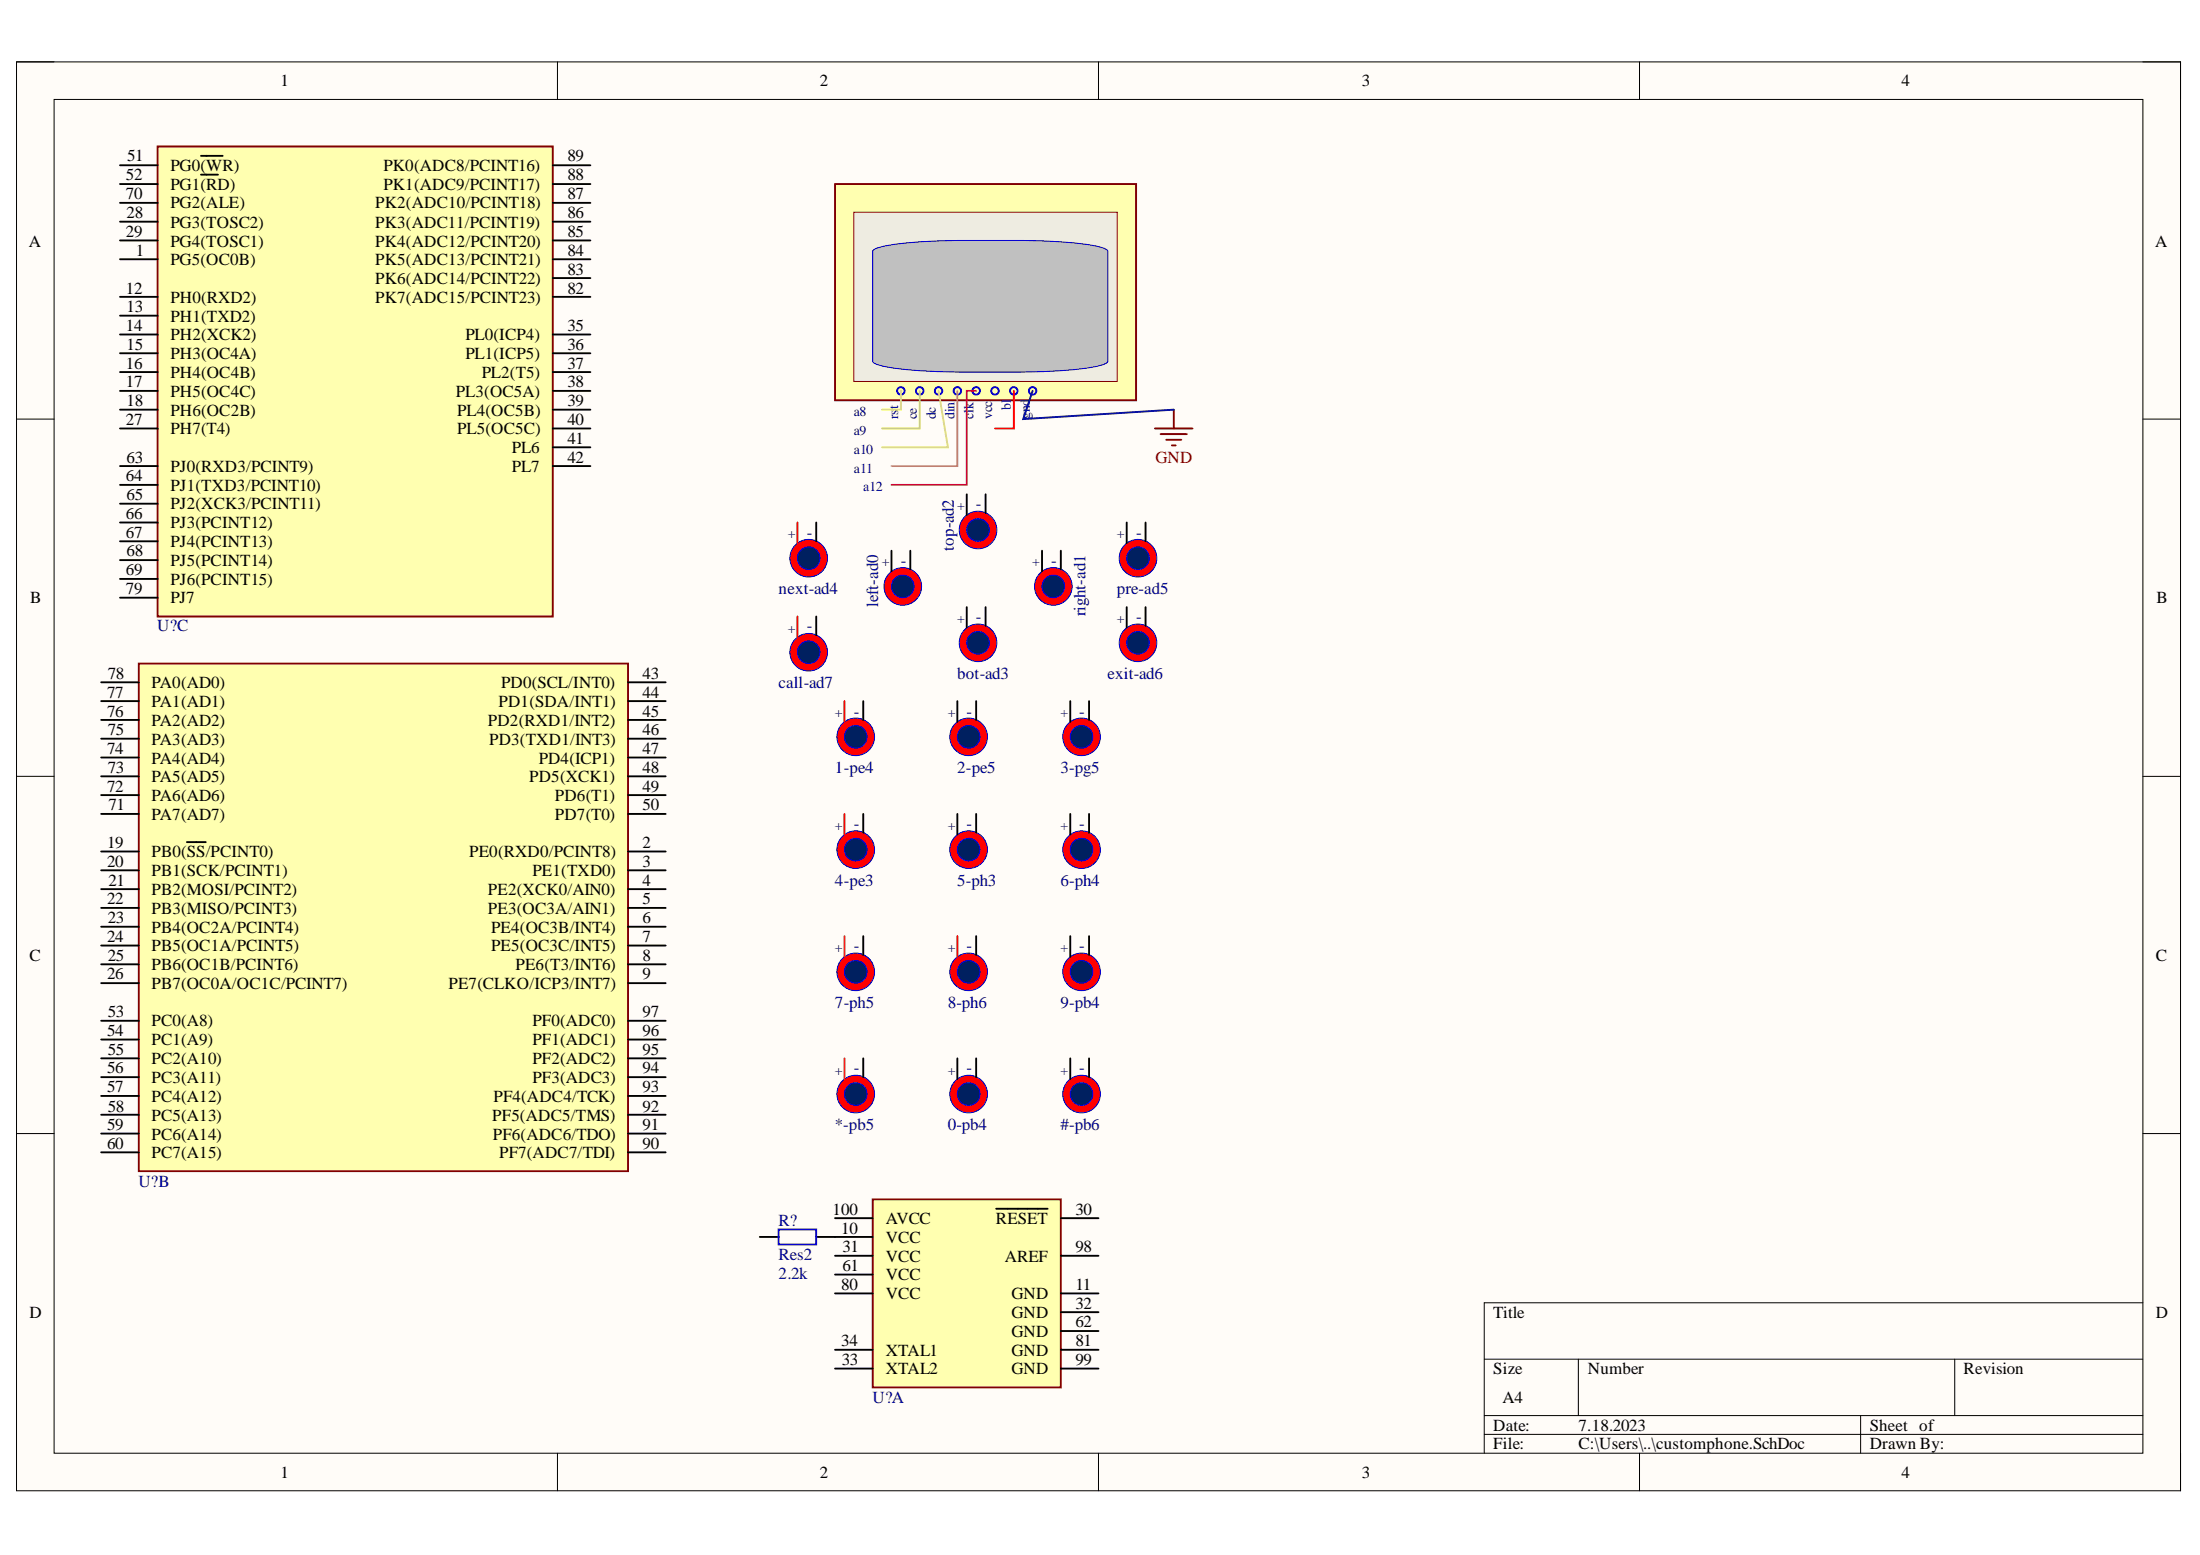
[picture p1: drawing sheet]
<svg xmlns="http://www.w3.org/2000/svg" width="297mm" height="210mm" viewBox="0 0 297 210" stroke-linecap="round" stroke-linejoin="round" font-family="sans-serif">
<path d="M2.2 8.4h292.2v192.8h-292.2z" fill-rule="evenodd" fill="#fffcf8"/>
<path d="M2.2 8.4h292.2v192.8h-292.2z" fill="none" stroke="#000" stroke-width=".14"/>
<path d="M7.3 13.4h282v182.8h-282z" fill-rule="evenodd" fill="#fffcf8"/>
<g fill="none" stroke="#000" stroke-width=".14">
<path d="M2.2 8.3h5.1M7.3 13.4h282v182.8h-282zM75.3 8.3v5.1M148.3 8.3v5.1M221.4 8.4v5M289.3 8.4h5.1v5M2.2 56.6h5.1M289.3 56.6h5.1M2.2 104.8h5.1M289.3 104.8h5.1M2.2 153h5.1M289.3 153h5.1"/>
<path d="M289.3 175.9h-88.9v20.3M75.3 196.2v5M148.3 196.2v5M200.4 183.5h88.9M200.4 191.1h88.9M200.4 193.6h88.9M213.1 183.5v7.6M221.4 196.2v5M251.2 191.1v5.1M263.9 183.5v7.6M294.4 196.2v5"/>
</g>
<path d="M18.7 89.6h66.1v68.5h-66.1z" fill-rule="evenodd" fill="#ffffb0"/>
<path d="M18.7 89.6h66.1v68.5h-66.1z" fill="none" stroke="#800000" stroke-width=".25"/>
<g fill="none" stroke="#000" stroke-width=".25">
<path d="M13.7 92.1h5M13.7 94.6h5M13.7 97.2h5M13.7 99.7h5M84.8 92.1h5.1M84.8 94.6h5.1M84.8 97.2h5.1M84.8 99.7h5.1M13.7 114.9h5M13.7 117.5h5M13.7 102.3h5M13.7 104.8h5"/>
<path d="M13.7 107.3h5M13.7 109.9h5M25.2 113.7h2.6M84.8 114.9h5.1M84.8 117.5h5.1M84.8 102.3h5.1M84.8 104.8h5.1M84.8 107.3h5.1M84.8 109.9h5.1M13.7 120h5M13.7 122.6h5M13.7 125.1h5"/>
<path d="M13.7 127.6h5M13.7 130.2h5M13.7 132.7h5M13.7 137.8h5M84.8 120h5.1M84.8 122.6h5.1M84.8 125.1h5.1M84.8 127.6h5.1M84.8 130.2h5.1M84.8 132.7h5.1M84.8 137.8h5.1M13.7 140.3h5"/>
<path d="M13.7 142.9h5M13.7 145.4h5M13.7 147.9h5M13.7 150.5h5M13.7 153h5M13.7 155.6h5M84.8 140.3h5.1M84.8 142.9h5.1M84.8 145.4h5.1M84.8 147.9h5.1M84.8 150.5h5.1M84.8 153h5.1"/>
<path d="M84.8 155.6h5.1"/>
</g>
<path d="M21.3 19.8h53.3v63.4h-53.3z" fill-rule="evenodd" fill="#ffffb0"/>
<path d="M21.3 19.8h53.3v63.4h-53.3z" fill="none" stroke="#800000" stroke-width=".25"/>
<g fill="none" stroke="#000" stroke-width=".25">
<path d="M16.2 22.3h5.1M16.2 24.8h5.1M16.2 27.4h5.1M16.2 29.9h5.1M16.2 32.5h5.1M16.2 35h5.1M27.1 21h3M27.1 23.6h2.3M74.6 22.3h5.1M74.6 24.8h5.1M74.6 27.4h5.1M74.6 29.9h5.1"/>
<path d="M74.6 32.5h5.1M74.6 35h5.1M74.6 37.5h5.1M16.2 40.1h5.1M16.2 42.6h5.1M16.2 45.2h5.1M16.2 47.7h5.1M16.2 50.2h5.1M16.2 52.8h5.1M16.2 55.3h5.1M16.2 57.8h5.1M74.6 40.1h5.1"/>
<path d="M74.6 45.2h5.1M74.6 47.7h5.1M74.6 50.2h5.1M74.6 52.8h5.1M74.6 55.3h5.1M74.6 57.8h5.1M16.2 62.9h5.1M16.2 65.5h5.1M16.2 68h5.1M16.2 70.5h5.1M16.2 73.1h5.1M16.2 75.6h5.1"/>
<path d="M16.2 78.1h5.1M74.6 60.4h5.1M74.6 62.9h5.1M16.2 80.7h5.1"/>
</g>
<path d="M112.7 24.8h40.7v29.2h-40.7z" fill-rule="evenodd" fill="#ffffb0"/>
<path d="M112.7 24.8h40.7v29.2h-40.7z" fill="none" stroke="#800000" stroke-width=".25"/>
<path d="M115.3 28.7h35.6v22.8h-35.6z" fill-rule="evenodd" fill="#eeece1"/>
<path d="M115.3 28.7h35.6v22.8h-35.6z" fill="none" stroke="#800000" stroke-width=".14"/>
<path d="M121.1 52.7a.51 .51 0 0 1 .8-.4 .51 .51 0 0 1 0 .9 .51 .51 0 0 1-.8-.4M123.7 52.7a.51 .51 0 0 1 .7-.4 .51 .51 0 0 1 0 .9 .51 .51 0 0 1-.7-.4M126.2 52.7a.5 .5 0 0 1 .8-.4 .5 .5 0 0 1 0 .9 .5 .5 0 0 1-.8-.4M128.8 52.7a.51 .51 0 0 1 .7-.4 .51 .51 0 0 1 0 .9 .51 .51 0 0 1-.7-.4M131.3 52.7a.51 .51 0 0 1 .8-.4 .51 .51 0 0 1 0 .9 .51 .51 0 0 1-.8-.4M133.8 52.7a.5 .5 0 0 1 .8-.4 .5 .5 0 0 1 0 .9 .5 .5 0 0 1-.8-.4M136.4 52.7a.51 .51 0 0 1 .7-.4 .51 .51 0 0 1 0 .9 .51 .51 0 0 1-.7-.4M138.9 52.7a.51 .51 0 0 1 .8-.4 .51 .51 0 0 1 0 .9 .51 .51 0 0 1-.8-.4" fill="none" stroke="#00f" stroke-width=".25"/>
<path d="M118 33.7a15.2 15.2 0 0 1 5.5-1l1.5-.1a195.4 195.4 0 0 1 14-.1 39.8 39.8 0 0 1 10.1 1l.3 .2 .2 .2v14.9l-.2 .2a15.2 15.2 0 0 1-5.5 1l-1.5 .1a196.8 196.8 0 0 1-14 .1 39.9 39.9 0 0 1-10-1l-.4-.2-.2-.2v-14.9z" fill="#c0c0c0"/>
<path d="M118 33.7a15.2 15.2 0 0 1 5.5-1l1.5-.1a195.4 195.4 0 0 1 14-.1 39.8 39.8 0 0 1 10.1 1l.3 .2 .2 .2v14.9l-.2 .2a15.2 15.2 0 0 1-5.5 1l-1.5 .1a196.8 196.8 0 0 1-14 .1 39.9 39.9 0 0 1-10-1l-.4-.2-.2-.2v-14.9z" fill="none" stroke="#00f" stroke-width=".14"/>
<circle cx="115.5" cy="99.5" r="2.54" fill="#f00"/>
<circle cx="115.5" cy="99.5" r="2.54" fill="none" stroke="#00f" stroke-width=".14"/>
<circle cx="115.5" cy="99.5" r="1.52" fill="#002060"/>
<circle cx="115.5" cy="99.5" r="1.52" fill="none" stroke="#00f" stroke-width=".14"/>
<path d="M114 94.6v2.8" fill="none" stroke="#f00" stroke-width=".25"/>
<path d="M116.6 94.6v2.6" fill="none" stroke="#000" stroke-width=".25"/>
<circle cx="130.8" cy="99.5" r="2.54" fill="#f00"/>
<circle cx="130.8" cy="99.5" r="2.54" fill="none" stroke="#00f" stroke-width=".14"/>
<circle cx="130.8" cy="99.5" r="1.52" fill="#002060"/>
<circle cx="130.8" cy="99.5" r="1.52" fill="none" stroke="#00f" stroke-width=".14"/>
<path d="M129.3 94.6v2.8M131.8 94.6v2.6" fill="none" stroke="#000" stroke-width=".25"/>
<circle cx="146" cy="99.5" r="2.54" fill="#f00"/>
<circle cx="146" cy="99.5" r="2.54" fill="none" stroke="#00f" stroke-width=".14"/>
<circle cx="146" cy="99.5" r="1.52" fill="#002060"/>
<circle cx="146" cy="99.5" r="1.52" fill="none" stroke="#00f" stroke-width=".14"/>
<path d="M144.5 94.6v2.8M147 94.6v2.6" fill="none" stroke="#000" stroke-width=".25"/>
<circle cx="115.5" cy="114.7" r="2.54" fill="#f00"/>
<circle cx="115.5" cy="114.7" r="2.54" fill="none" stroke="#00f" stroke-width=".14"/>
<circle cx="115.5" cy="114.7" r="1.52" fill="#002060"/>
<circle cx="115.5" cy="114.7" r="1.52" fill="none" stroke="#00f" stroke-width=".14"/>
<path d="M114 109.9v2.8" fill="none" stroke="#f00" stroke-width=".25"/>
<path d="M116.6 109.9v2.5" fill="none" stroke="#000" stroke-width=".25"/>
<circle cx="130.8" cy="114.7" r="2.54" fill="#f00"/>
<circle cx="130.8" cy="114.7" r="2.54" fill="none" stroke="#00f" stroke-width=".14"/>
<circle cx="130.8" cy="114.7" r="1.52" fill="#002060"/>
<circle cx="130.8" cy="114.7" r="1.52" fill="none" stroke="#00f" stroke-width=".14"/>
<path d="M129.3 109.9v2.8M131.8 109.9v2.5" fill="none" stroke="#000" stroke-width=".25"/>
<circle cx="146" cy="114.7" r="2.54" fill="#f00"/>
<circle cx="146" cy="114.7" r="2.54" fill="none" stroke="#00f" stroke-width=".14"/>
<circle cx="146" cy="114.7" r="1.52" fill="#002060"/>
<circle cx="146" cy="114.7" r="1.52" fill="none" stroke="#00f" stroke-width=".14"/>
<path d="M144.5 109.9v2.8M147 109.9v2.5" fill="none" stroke="#000" stroke-width=".25"/>
<circle cx="121.9" cy="79.2" r="2.54" fill="#f00"/>
<circle cx="121.9" cy="79.2" r="2.54" fill="none" stroke="#00f" stroke-width=".14"/>
<circle cx="121.9" cy="79.2" r="1.52" fill="#002060"/>
<circle cx="121.9" cy="79.2" r="1.52" fill="none" stroke="#00f" stroke-width=".14"/>
<path d="M120.4 74.3v2.8M122.9 74.3v2.6" fill="none" stroke="#000" stroke-width=".25"/>
<circle cx="142.2" cy="79.2" r="2.54" fill="#f00"/>
<circle cx="142.2" cy="79.2" r="2.54" fill="none" stroke="#00f" stroke-width=".14"/>
<circle cx="142.2" cy="79.2" r="1.52" fill="#002060"/>
<circle cx="142.2" cy="79.2" r="1.52" fill="none" stroke="#00f" stroke-width=".14"/>
<path d="M140.7 74.3v2.8M143.2 74.3v2.6" fill="none" stroke="#000" stroke-width=".25"/>
<circle cx="132.1" cy="71.5" r="2.54" fill="#f00"/>
<circle cx="132.1" cy="71.5" r="2.54" fill="none" stroke="#00f" stroke-width=".14"/>
<circle cx="132.1" cy="71.5" r="1.52" fill="#002060"/>
<circle cx="132.1" cy="71.5" r="1.52" fill="none" stroke="#00f" stroke-width=".14"/>
<path d="M130.5 66.7v2.8M133.1 66.7v2.6" fill="none" stroke="#000" stroke-width=".25"/>
<circle cx="132.1" cy="86.8" r="2.54" fill="#f00"/>
<circle cx="132.1" cy="86.8" r="2.54" fill="none" stroke="#00f" stroke-width=".14"/>
<circle cx="132.1" cy="86.8" r="1.52" fill="#002060"/>
<circle cx="132.1" cy="86.8" r="1.52" fill="none" stroke="#00f" stroke-width=".14"/>
<path d="M130.5 82v2.7M133.1 82v2.5" fill="none" stroke="#000" stroke-width=".25"/>
<circle cx="109.2" cy="75.4" r="2.54" fill="#f00"/>
<circle cx="109.2" cy="75.4" r="2.54" fill="none" stroke="#00f" stroke-width=".14"/>
<circle cx="109.2" cy="75.4" r="1.52" fill="#002060"/>
<circle cx="109.2" cy="75.4" r="1.52" fill="none" stroke="#00f" stroke-width=".14"/>
<path d="M107.7 70.5v2.8" fill="none" stroke="#f00" stroke-width=".25"/>
<path d="M110.2 70.5v2.6" fill="none" stroke="#000" stroke-width=".25"/>
<circle cx="153.6" cy="75.4" r="2.54" fill="#f00"/>
<circle cx="153.6" cy="75.4" r="2.54" fill="none" stroke="#00f" stroke-width=".14"/>
<circle cx="153.7" cy="75.4" r="1.52" fill="#002060"/>
<circle cx="153.7" cy="75.4" r="1.52" fill="none" stroke="#00f" stroke-width=".14"/>
<path d="M152.1 70.5v2.8M154.7 70.5v2.6" fill="none" stroke="#000" stroke-width=".25"/>
<circle cx="115.5" cy="131.2" r="2.54" fill="#f00"/>
<circle cx="115.5" cy="131.2" r="2.54" fill="none" stroke="#00f" stroke-width=".14"/>
<circle cx="115.5" cy="131.2" r="1.52" fill="#002060"/>
<circle cx="115.5" cy="131.2" r="1.52" fill="none" stroke="#00f" stroke-width=".14"/>
<path d="M114 126.4v2.8" fill="none" stroke="#f30" stroke-width=".25"/>
<path d="M116.6 126.4v2.5" fill="none" stroke="#000" stroke-width=".25"/>
<circle cx="130.8" cy="131.2" r="2.54" fill="#f00"/>
<circle cx="130.8" cy="131.2" r="2.54" fill="none" stroke="#00f" stroke-width=".14"/>
<circle cx="130.8" cy="131.2" r="1.52" fill="#002060"/>
<circle cx="130.8" cy="131.2" r="1.52" fill="none" stroke="#00f" stroke-width=".14"/>
<path d="M129.3 126.4v2.8" fill="none" stroke="#f00" stroke-width=".25"/>
<path d="M131.8 126.4v2.5" fill="none" stroke="#000" stroke-width=".25"/>
<circle cx="146" cy="131.2" r="2.54" fill="#f00"/>
<circle cx="146" cy="131.2" r="2.54" fill="none" stroke="#00f" stroke-width=".14"/>
<circle cx="146" cy="131.2" r="1.52" fill="#002060"/>
<circle cx="146" cy="131.2" r="1.52" fill="none" stroke="#00f" stroke-width=".14"/>
<path d="M144.5 126.4v2.8M147 126.4v2.5" fill="none" stroke="#000" stroke-width=".25"/>
<circle cx="130.8" cy="147.7" r="2.54" fill="#f00"/>
<circle cx="130.8" cy="147.7" r="2.54" fill="none" stroke="#00f" stroke-width=".14"/>
<circle cx="130.8" cy="147.7" r="1.52" fill="#002060"/>
<circle cx="130.8" cy="147.7" r="1.52" fill="none" stroke="#00f" stroke-width=".14"/>
<path d="M129.3 142.9v2.8M131.8 142.9v2.5" fill="none" stroke="#000" stroke-width=".25"/>
<circle cx="115.5" cy="147.7" r="2.54" fill="#f00"/>
<circle cx="115.5" cy="147.7" r="2.54" fill="none" stroke="#00f" stroke-width=".14"/>
<circle cx="115.5" cy="147.7" r="1.52" fill="#002060"/>
<circle cx="115.5" cy="147.7" r="1.52" fill="none" stroke="#00f" stroke-width=".14"/>
<path d="M114 142.9v2.8" fill="none" stroke="#f30" stroke-width=".25"/>
<path d="M116.6 142.9v2.5" fill="none" stroke="#000" stroke-width=".25"/>
<circle cx="146" cy="147.7" r="2.54" fill="#f00"/>
<circle cx="146" cy="147.7" r="2.54" fill="none" stroke="#00f" stroke-width=".14"/>
<circle cx="146" cy="147.7" r="1.52" fill="#002060"/>
<circle cx="146" cy="147.7" r="1.52" fill="none" stroke="#00f" stroke-width=".14"/>
<path d="M144.5 142.9v2.8M147 142.9v2.5" fill="none" stroke="#000" stroke-width=".25"/>
<circle cx="153.7" cy="86.8" r="2.54" fill="#f00"/>
<circle cx="153.7" cy="86.8" r="2.54" fill="none" stroke="#00f" stroke-width=".14"/>
<circle cx="153.7" cy="86.8" r="1.52" fill="#002060"/>
<circle cx="153.7" cy="86.8" r="1.52" fill="none" stroke="#00f" stroke-width=".14"/>
<path d="M152.1 82v2.7M154.7 82v2.5" fill="none" stroke="#000" stroke-width=".25"/>
<circle cx="109.2" cy="88" r="2.54" fill="#f00"/>
<circle cx="109.2" cy="88" r="2.54" fill="none" stroke="#00f" stroke-width=".14"/>
<circle cx="109.2" cy="88" r="1.52" fill="#002060"/>
<circle cx="109.2" cy="88" r="1.52" fill="none" stroke="#00f" stroke-width=".14"/>
<path d="M107.7 83.2v2.8" fill="none" stroke="#f00" stroke-width=".25"/>
<path d="M110.2 83.2v2.6" fill="none" stroke="#000" stroke-width=".25"/>
<path d="M117.8 161.9h25.4v25.4h-25.4z" fill-rule="evenodd" fill="#ffffb0"/>
<path d="M155.9 57.8h5.1M156.7 58.6h3.6M157.5 59.4h2M158.5 55.3v2.5M158.2 60.1h.5M117.8 161.9h25.4v25.4h-25.4z" fill="none" stroke="#800000" stroke-width=".25"/>
<g fill="none" stroke="#000" stroke-width=".25">
<path d="M102.6 167h2.5M110.2 167h7.6M112.7 164.4h5.1M112.7 169.5h5.1M112.7 172.1h5.1M112.7 174.6h5.1M134.5 163.2h7M143.2 164.4h5.1M143.2 169.5h5.1M143.2 174.6h5.1M143.2 177.1h5.1M143.2 179.7h5.1"/>
<path d="M112.7 182.2h5.1M112.7 184.7h5.1M143.2 182.2h5.1M143.2 184.7h5.1"/>
</g>
<path d="M105.1 166h5.1v2h-5.1z" fill="none" stroke="#00f" stroke-width=".25"/>
<path d="M139.4 52.8l-1.2 3.8 20.3-1.3" fill="none" stroke="#000080" stroke-width=".25"/>
<path d="M121.6 52.8v2.5h-2.5" fill="none" stroke="#ff0" stroke-width=".25"/>
<path d="M124.2 52.8v5h-5.1" fill="none" stroke="#cf3" stroke-width=".25"/>
<path d="M126.7 52.8l1.3 7.6h-8.9" fill="none" stroke="#fc6" stroke-width=".25"/>
<path d="M129.3 52.8v10.1h-8.9" fill="none" stroke="#ff7c80" stroke-width=".25"/>
<path d="M131.8 52.8h-1.3v12.7h-10.1" fill="none" stroke="#d60093" stroke-width=".25"/>
<path d="M136.9 52.8v5h-2.6" fill="none" stroke="#f00" stroke-width=".25"/>
<g font-size="2.3">
<text x="37.9" y="11.7">1</text>
<text x="110.7" y="11.7">2</text>
<text x="183.9" y="11.7">3</text>
<text x="256.8" y="11.7">4</text>
<text x="17.2" y="21.8">51</text>
<text x="23" y="23.1">PG0(WR)</text>
<text x="51.8" y="23.1">PK0(ADC8/PCINT16)</text>
<text x="76.6" y="21.8">89</text>
<text x="17" y="24.3">52</text>
<text x="17" y="26.9">70</text>
<text x="17.1" y="29.5">28</text>
<text x="23" y="25.6">PG1(RD)</text>
<text x="23" y="28.1">PG2(ALE)</text>
<text x="50.7" y="28.1">PK2(ADC10/PCINT18)</text>
<text x="51.8" y="25.6">PK1(ADC9/PCINT17)</text>
<text x="76.6" y="24.3">88</text>
<text x="76.6" y="26.9">87</text>
<text x="76.6" y="29.5">86</text>
<text x="3.9" y="33.3">A</text>
<text x="17" y="32">29</text>
<text x="18.4" y="34.6">1</text>
<text x="23" y="30.8">PG3(TOSC2)</text>
<text x="23" y="33.3">PG4(TOSC1)</text>
<text x="23" y="35.8">PG5(OC0B)</text>
<text x="50.7" y="30.8">PK3(ADC11/PCINT19)</text>
<text x="50.7" y="33.3">PK4(ADC12/PCINT20)</text>
<text x="50.7" y="35.8">PK5(ADC13/PCINT21)</text>
<text x="76.6" y="32">85</text>
<text x="76.6" y="34.6">84</text>
<text x="291" y="33.3">A</text>
<text x="17" y="39.6">12</text>
<text x="23" y="40.9">PH0(RXD2)</text>
<text x="50.7" y="38.4">PK6(ADC14/PCINT22)</text>
<text x="50.7" y="40.9">PK7(ADC15/PCINT23)</text>
<text x="76.6" y="37.1">83</text>
<text x="76.6" y="39.6">82</text>
<text x="17" y="44.7">14</text>
<text x="17.1" y="42.2">13</text>
<text x="17.1" y="47.2">15</text>
<text x="23" y="43.4">PH1(TXD2)</text>
<text x="23" y="46">PH2(XCK2)</text>
<text x="62.8" y="46">PL0(ICP4)</text>
<text x="76.6" y="44.7">35</text>
<text x="76.6" y="47.2">36</text>
<text x="17" y="49.8">16</text>
<text x="17" y="52.3">17</text>
<text x="23" y="48.5">PH3(OC4A)</text>
<text x="23" y="51">PH4(OC4B)</text>
<text x="23" y="53.6">PH5(OC4C)</text>
<text x="61.6" y="53.6">PL3(OC5A)</text>
<text x="62.8" y="48.5">PL1(ICP5)</text>
<text x="65" y="51">PL2(T5)</text>
<text x="76.6" y="49.8">37</text>
<text x="76.6" y="52.3">38</text>
<text x="17" y="57.4">27</text>
<text x="17.1" y="54.8">18</text>
<text x="23" y="56.1">PH6(OC2B)</text>
<text x="23" y="58.6">PH7(T4)</text>
<text x="61.7" y="56.1">PL4(OC5B)</text>
<text x="61.7" y="58.6">PL5(OC5C)</text>
<text x="76.6" y="54.8">39</text>
<text x="76.6" y="57.4">40</text>
<text x="76.6" y="59.9">41</text>
<text x="17" y="65">64</text>
<text x="17.1" y="62.4">63</text>
<text x="23" y="63.7">PJ0(RXD3/PCINT9)</text>
<text x="69.1" y="61.2">PL6</text>
<text x="69.1" y="63.7">PL7</text>
<text x="76.6" y="62.4">42</text>
<text x="17" y="70">66</text>
<text x="17.1" y="67.5">65</text>
<text x="23" y="66.2">PJ1(TXD3/PCINT10)</text>
<text x="23" y="68.8">PJ2(XCK3/PCINT11)</text>
<text x="23" y="71.3">PJ3(PCINT12)</text>
<text x="17" y="72.6">67</text>
<text x="17" y="77.6">69</text>
<text x="17.1" y="75.1">68</text>
<text x="23" y="73.8">PJ4(PCINT13)</text>
<text x="23" y="76.4">PJ5(PCINT14)</text>
<text x="4.1" y="81.4">B</text>
<text x="17" y="80.2">79</text>
<text x="23" y="78.9">PJ6(PCINT15)</text>
<text x="23" y="81.4">PJ7</text>
<text x="291.2" y="81.4">B</text>
<text x="14.5" y="94.2">77</text>
<text x="14.5" y="91.7">78</text>
<text x="20.5" y="95.5">PA1(AD1)</text>
<text x="20.5" y="92.9">PA0(AD0)</text>
<text x="67.3" y="95.5">PD1(SDA/INT1)</text>
<text x="67.7" y="92.9">PD0(SCL/INT0)</text>
<text x="86.8" y="91.7">43</text>
<text x="86.8" y="94.2">44</text>
<text x="14.5" y="101.8">74</text>
<text x="14.5" y="96.7">76</text>
<text x="14.5" y="99.3">75</text>
<text x="20.5" y="100.5">PA3(AD3)</text>
<text x="20.5" y="98">PA2(AD2)</text>
<text x="65.9" y="98">PD2(RXD1/INT2)</text>
<text x="66" y="100.5">PD3(TXD1/INT3)</text>
<text x="86.8" y="96.7">45</text>
<text x="86.8" y="99.3">46</text>
<text x="86.8" y="101.8">47</text>
<text x="14.5" y="106.9">72</text>
<text x="14.5" y="104.3">73</text>
<text x="20.5" y="105.6">PA5(AD5)</text>
<text x="20.5" y="103.1">PA4(AD4)</text>
<text x="71.5" y="105.6">PD5(XCK1)</text>
<text x="72.7" y="103.1">PD4(ICP1)</text>
<text x="86.8" y="104.3">48</text>
<text x="86.8" y="106.9">49</text>
<text x="14.6" y="109.4">71</text>
<text x="20.5" y="110.7">PA7(AD7)</text>
<text x="20.5" y="108.1">PA6(AD6)</text>
<text x="74.9" y="108.1">PD6(T1)</text>
<text x="74.9" y="110.7">PD7(T0)</text>
<text x="86.8" y="109.4">50</text>
<text x="14.5" y="114.5">19</text>
<text x="14.5" y="117">20</text>
<text x="14.6" y="119.5">21</text>
<text x="20.5" y="115.7">PB0(SS/PCINT0)</text>
<text x="20.5" y="118.3">PB1(SCK/PCINT1)</text>
<text x="63.3" y="115.7">PE0(RXD0/PCINT8)</text>
<text x="71.9" y="118.3">PE1(TXD0)</text>
<text x="86.8" y="114.5">2</text>
<text x="86.8" y="117">3</text>
<text x="86.8" y="119.5">4</text>
<text x="14.5" y="122.1">22</text>
<text x="14.5" y="124.6">23</text>
<text x="20.5" y="120.8">PB2(MOSI/PCINT2)</text>
<text x="20.5" y="123.3">PB3(MISO/PCINT3)</text>
<text x="20.5" y="125.9">PB4(OC2A/PCINT4)</text>
<text x="65.9" y="120.8">PE2(XCK0/AIN0)</text>
<text x="65.9" y="123.3">PE3(OC3A/AIN1)</text>
<text x="66.3" y="125.9">PE4(OC3B/INT4)</text>
<text x="86.8" y="122.1">5</text>
<text x="86.8" y="124.6">6</text>
<text x="4" y="129.7">C</text>
<text x="14.5" y="127.1">24</text>
<text x="14.5" y="129.7">25</text>
<text x="20.5" y="128.4">PB5(OC1A/PCINT5)</text>
<text x="20.5" y="130.9">PB6(OC1B/PCINT6)</text>
<text x="66.3" y="128.4">PE5(OC3C/INT5)</text>
<text x="69.6" y="130.9">PE6(T3/INT6)</text>
<text x="86.8" y="127.1">7</text>
<text x="86.8" y="129.7">8</text>
<text x="291.1" y="129.7">C</text>
<text x="14.5" y="132.2">26</text>
<text x="14.5" y="137.3">53</text>
<text x="20.5" y="133.5">PB7(OC0A/OC1C/PCINT7)</text>
<text x="60.6" y="133.5">PE7(CLKO/ICP3/INT7)</text>
<text x="86.8" y="132.2">9</text>
<text x="86.8" y="137.3">97</text>
<text x="14.5" y="139.8">54</text>
<text x="14.5" y="142.4">55</text>
<text x="20.5" y="138.5">PC0(A8)</text>
<text x="20.5" y="141.1">PC1(A9)</text>
<text x="20.5" y="143.6">PC2(A10)</text>
<text x="71.9" y="138.5">PF0(ADC0)</text>
<text x="71.9" y="141.1">PF1(ADC1)</text>
<text x="71.9" y="143.6">PF2(ADC2)</text>
<text x="86.8" y="139.8">96</text>
<text x="86.8" y="142.4">95</text>
<text x="14.5" y="144.9">56</text>
<text x="14.5" y="147.4">57</text>
<text x="20.5" y="146.2">PC3(A11)</text>
<text x="20.5" y="148.8">PC4(A12)</text>
<text x="66.6" y="148.8">PF4(ADC4/TCK)</text>
<text x="71.9" y="146.2">PF3(ADC3)</text>
<text x="86.8" y="144.9">94</text>
<text x="86.8" y="147.4">93</text>
<text x="14.5" y="152.6">59</text>
<text x="14.5" y="155.1">60</text>
<text x="14.5" y="150">58</text>
<text x="20.5" y="151.3">PC5(A13)</text>
<text x="20.5" y="153.8">PC6(A14)</text>
<text x="66.5" y="151.3">PF5(ADC5/TMS)</text>
<text x="66.6" y="153.8">PF6(ADC6/TDO)</text>
<text x="86.8" y="150">92</text>
<text x="86.8" y="152.6">91</text>
<text x="86.8" y="155.1">90</text>
<text x="20.5" y="156.4">PC7(A15)</text>
<text x="67.4" y="156.4">PF7(ADC7/TDI)</text>
<text x="112.4" y="164">100</text>
<text x="113.6" y="166.5">10</text>
<text x="119.6" y="165.2">AVCC</text>
<text x="119.6" y="167.8">VCC</text>
<text x="134.5" y="165.2">RESET</text>
<text x="145.2" y="164">30</text>
<text x="113.7" y="169">31</text>
<text x="113.7" y="171.6">61</text>
<text x="119.6" y="170.3">VCC</text>
<text x="119.6" y="172.8">VCC</text>
<text x="135.7" y="170.3">AREF</text>
<text x="145.2" y="169">98</text>
<text x="4" y="177.9">D</text>
<text x="113.6" y="174.1">80</text>
<text x="119.6" y="175.4">VCC</text>
<text x="136.6" y="175.4">GND</text>
<text x="136.6" y="177.9">GND</text>
<text x="145.2" y="174.1">11</text>
<text x="145.2" y="176.6">32</text>
<text x="145.2" y="179.2">62</text>
<text x="201.6" y="177.9">Title</text>
<text x="291.1" y="177.9">D</text>
<text x="113.6" y="181.7">34</text>
<text x="113.7" y="184.3">33</text>
<text x="119.6" y="183">XTAL1</text>
<text x="119.6" y="185.5">XTAL2</text>
<text x="136.6" y="180.5">GND</text>
<text x="136.6" y="183">GND</text>
<text x="136.6" y="185.5">GND</text>
<text x="145.2" y="181.7">81</text>
<text x="145.2" y="184.3">99</text>
<text x="201.6" y="185.5">Size</text>
<text x="214.4" y="185.5">Number</text>
<text x="265.1" y="185.5">Revision</text>
<text x="202.9" y="189.3">A4</text>
<text x="201.6" y="193.1">Date:</text>
<text x="201.6" y="195.7">File:</text>
<text x="213.1" y="193.1">7.18.2023</text>
<text x="213.1" y="195.7">C:\Users\..\customphone.SchDoc</text>
<text x="252.4" y="193.1">Sheet of</text>
<text x="252.4" y="195.7">Drawn By:</text>
<text x="37.9" y="199.5">1</text>
<text x="110.7" y="199.5">2</text>
<text x="183.9" y="199.5">3</text>
<text x="256.8" y="199.5">4</text>
</g>
<text font-size="2.3" fill="#800000" x="156" y="62.4">GND</text>
<g font-size="2.3" fill="#000080">
<text x="131.8" y="68.8">-</text>
<text x="108.9" y="72.6">-</text>
<text x="121.6" y="76.4">-</text>
<text x="128.8" y="74.3" transform="rotate(-90 128.8 74.3)">top-ad2</text>
<text x="141.9" y="76.4">-</text>
<text x="153.4" y="72.6">-</text>
<text x="105.1" y="80.2">next-ad4</text>
<text x="118.6" y="81.9" transform="rotate(-90 118.6 81.9)">left-ad0</text>
<text x="131.8" y="84">-</text>
<text x="146.6" y="83.2" transform="rotate(-90 146.6 83.2)">right-ad1</text>
<text x="150.8" y="80.2">pre-ad5</text>
<text x="153.4" y="84">-</text>
<text x="21.2" y="85.2">U?C</text>
<text x="108.9" y="85.2">-</text>
<text x="105.1" y="92.9">call-ad7</text>
<text x="129.2" y="91.7">bot-ad3</text>
<text x="149.5" y="91.7">exit-ad6</text>
<text x="115.3" y="96.7">-</text>
<text x="130.5" y="96.7">-</text>
<text x="145.7" y="96.7">-</text>
<text x="112.7" y="104.3">1-pe4</text>
<text x="129.2" y="104.3">2-pe5</text>
<text x="143.2" y="104.3">3-pg5</text>
<text x="115.3" y="111.9">-</text>
<text x="130.5" y="111.9">-</text>
<text x="145.7" y="111.9">-</text>
<text x="112.7" y="119.5">4-pe3</text>
<text x="129.2" y="119.5">5-ph3</text>
<text x="143.2" y="119.5">6-ph4</text>
<text x="115.3" y="128.4">-</text>
<text x="130.5" y="128.4">-</text>
<text x="145.7" y="128.4">-</text>
<text x="112.7" y="136">7-ph5</text>
<text x="128" y="136">8-ph6</text>
<text x="143.2" y="136">9-pb4</text>
<text x="115.3" y="144.9">-</text>
<text x="130.5" y="144.9">-</text>
<text x="145.7" y="144.9">-</text>
<text x="112.7" y="152.6">*-pb5</text>
<text x="128" y="152.6">0-pb4</text>
<text x="143.2" y="152.6">#-pb6</text>
<text x="18.7" y="160.2">U?B</text>
<text x="105.1" y="165.5">R?</text>
<text x="105.1" y="172.6">2.2k</text>
<text x="105.1" y="170.1">Res2</text>
<text x="117.8" y="189.3">U?A</text>
</g>
<g font-size="1.9" fill="#000080">
<text x="115.3" y="58.7">a9</text>
<text x="115.3" y="56.2">a8</text>
<text x="121.3" y="56.6" transform="rotate(-90 121.3 56.6)">rs</text>
<text x="121.3" y="55.3" transform="rotate(-90 121.3 55.3)">t</text>
<text x="123.8" y="56.6" transform="rotate(-90 123.8 56.6)">ce</text>
<text x="126.3" y="56.6" transform="rotate(-90 126.3 56.6)">dc</text>
<text x="128.9" y="56.6" transform="rotate(-90 128.9 56.6)">din</text>
<text x="131.4" y="56.6" transform="rotate(-90 131.4 56.6)">clk</text>
<text x="134" y="56.6" transform="rotate(-90 134 56.6)">vcc</text>
<text x="136.5" y="55.3" transform="rotate(-90 136.5 55.3)">bl</text>
<text x="139" y="56.6" transform="rotate(-90 139 56.6)">gnd</text>
<text x="115.3" y="61.2">a10</text>
<text x="115.3" y="63.8">a11</text>
<text x="116.5" y="66.3">a12</text>
<text x="129.2" y="68.9">+</text>
<text x="106.4" y="72.7">+</text>
<text x="119.1" y="76.5">+</text>
<text x="139.4" y="76.5">+</text>
<text x="150.8" y="72.7">+</text>
<text x="106.4" y="85.4">+</text>
<text x="129.2" y="84.1">+</text>
<text x="150.8" y="84.1">+</text>
<text x="112.7" y="96.8">+</text>
<text x="128" y="96.8">+</text>
<text x="143.2" y="96.8">+</text>
<text x="112.7" y="112">+</text>
<text x="128" y="112">+</text>
<text x="143.2" y="112">+</text>
<text x="112.7" y="128.5">+</text>
<text x="128" y="128.5">+</text>
<text x="143.2" y="128.5">+</text>
<text x="112.7" y="145.1">+</text>
<text x="128" y="145.1">+</text>
<text x="143.2" y="145.1">+</text>
</g>
</svg>
